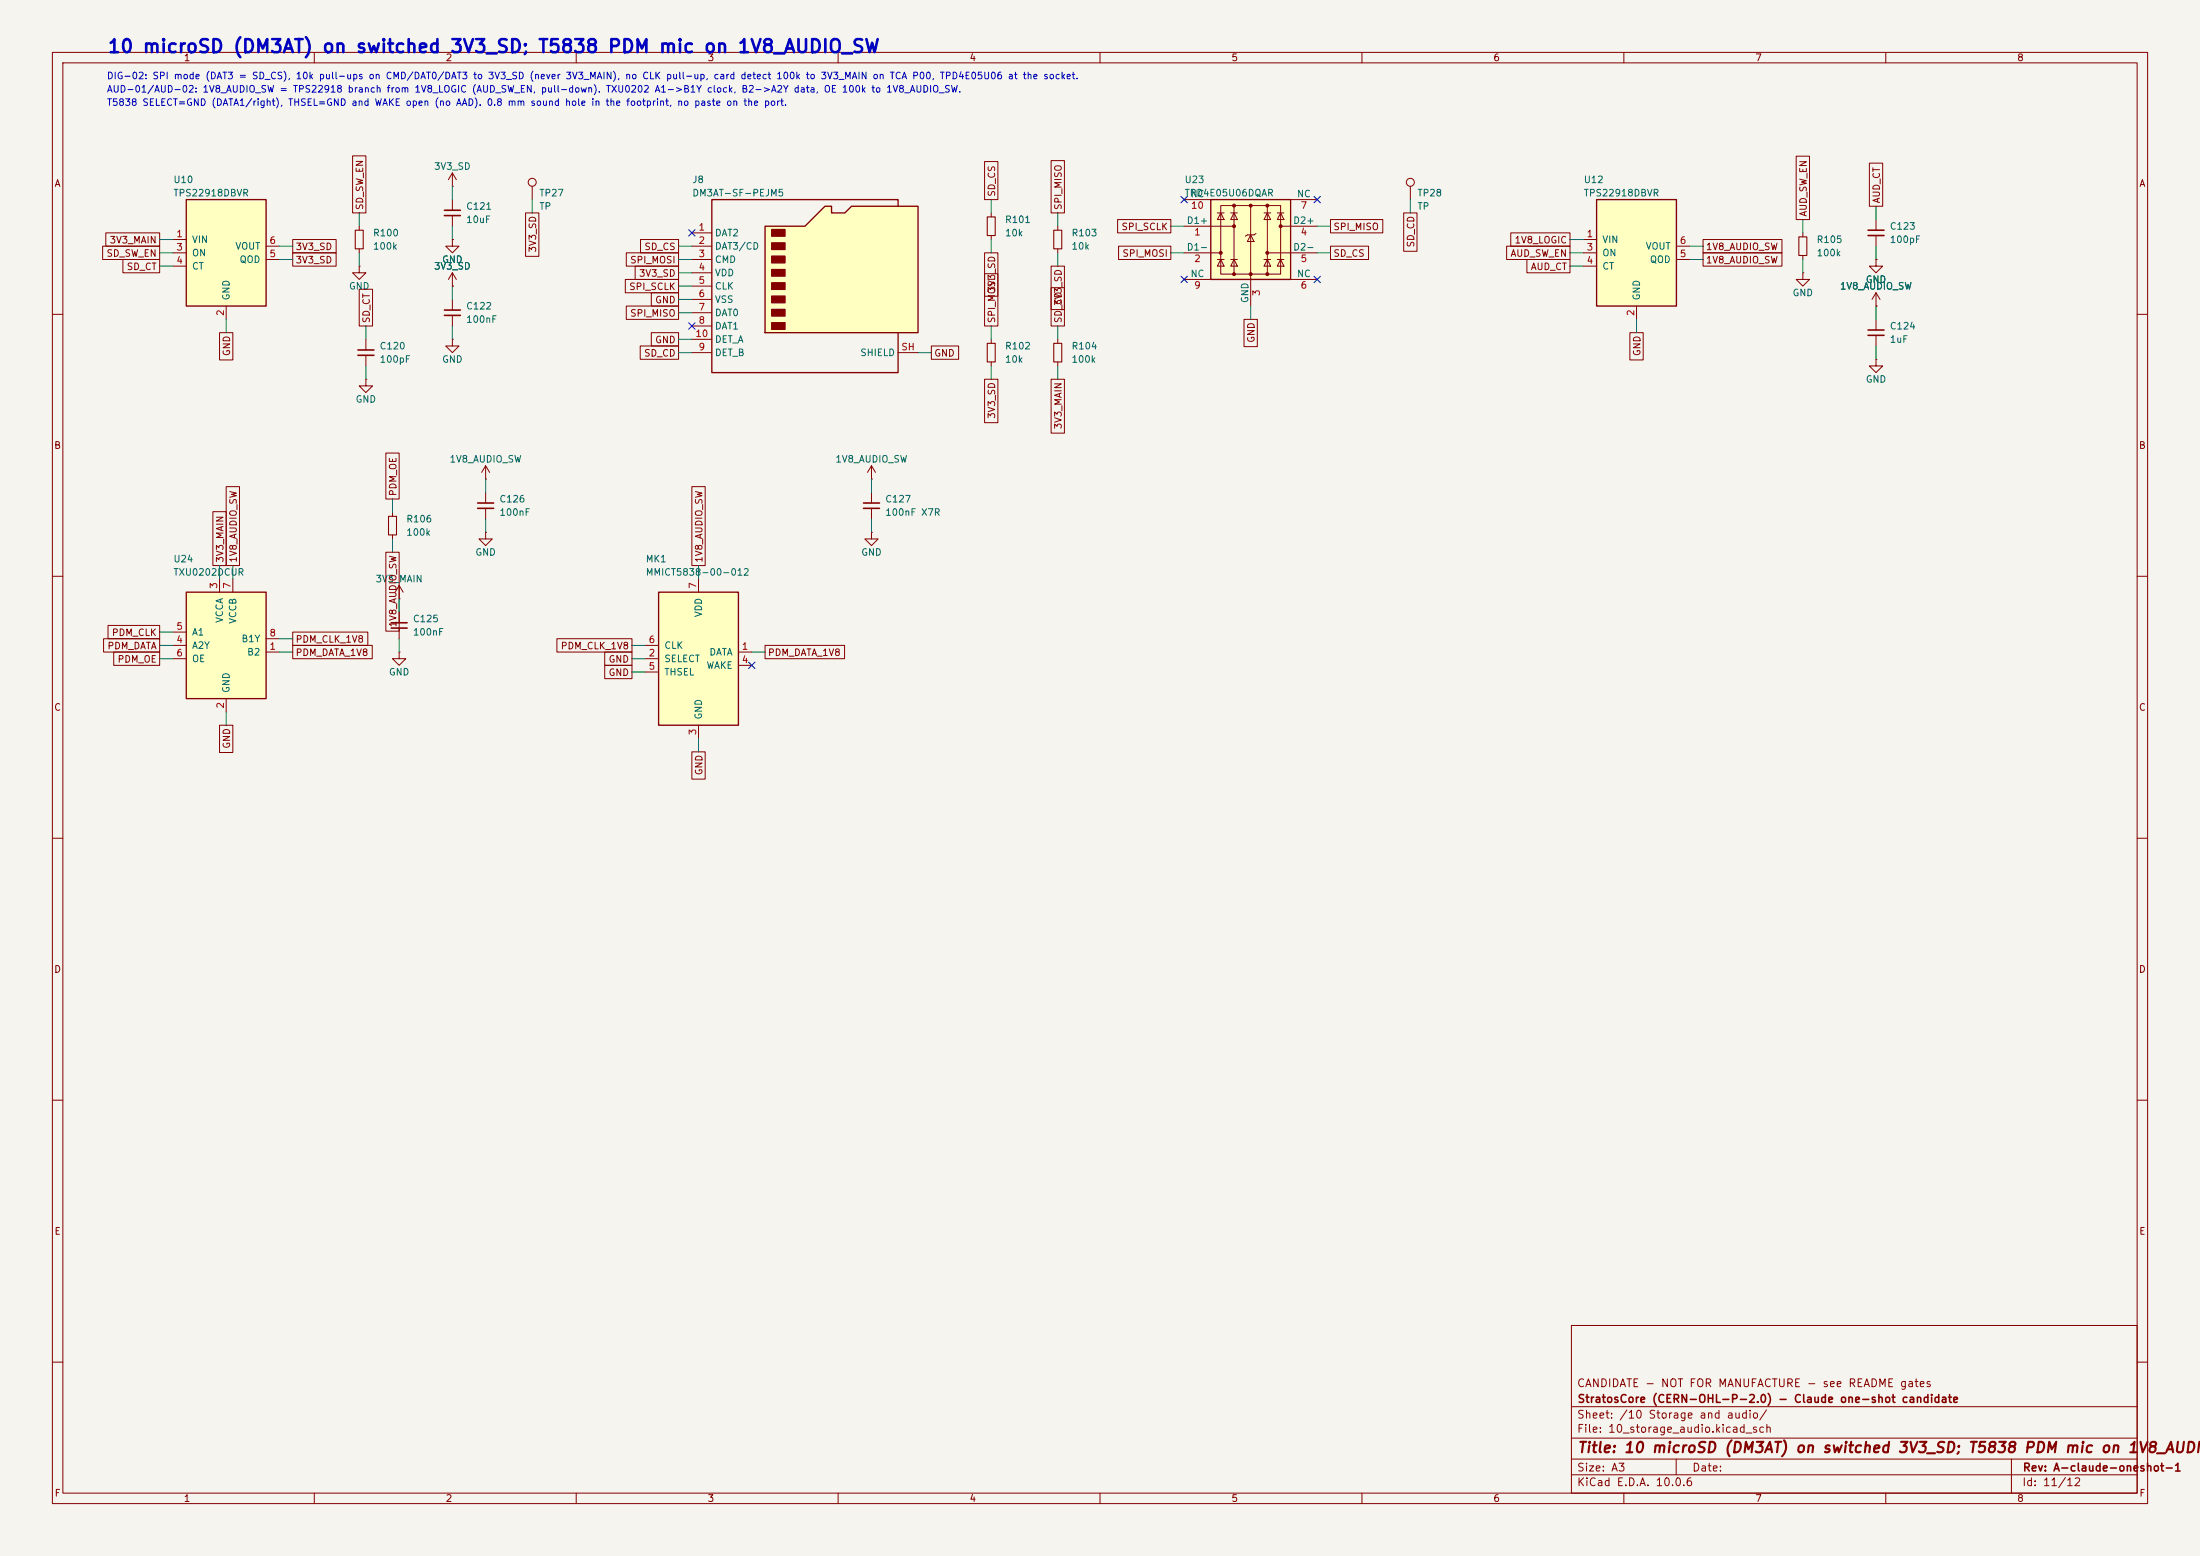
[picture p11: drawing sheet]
<svg xmlns="http://www.w3.org/2000/svg" width="420mm" height="297mm" viewBox="0 0 420 297" stroke-linecap="round" stroke-linejoin="round" font-family="sans-serif">
<path d="M0 0h420v297h-420z" fill="#f5f4ef" stroke="#f5f4ef" stroke-width=".19"/>
<g fill="none" stroke="#840000" stroke-width=".19">
<path d="M10 10h400v277h-400zM12 12h396v273h-396zM60 10v2M110 10v2M160 10v2M210 10v2M260 10v2M310 10v2M360 10v2M344.2 52.1v1.2h1.2l-1.2 1.3-1.3-1.3h1.3M344.2 52.1h.1M10 60h2"/>
<path d="M408 60h2M10 110h2M408 110h2M10 160h2M408 160h2M10 210h2M408 210h2M300 253h108v32h-108zM10 260h2M300 278.5h108M300 274.5h108M300 268.5h108"/>
<path d="M320 278.5v3M384 278.5v6.5M408 260h2M60 285v2M110 285v2M160 285v2M210 285v2M260 285v2M300 281.5h108M310 285v2M360 285v2"/>
</g>
<path d="M304.8 38.1h15.2v20.3h-15.2z" fill="#ffffc2"/>
<path d="M304.8 38.1h15.2v20.3h-15.2z" fill="none" stroke="#840000" stroke-width=".25"/>
<path d="M302.3 45.7h2.5M302.3 48.3h2.5M302.3 50.8h2.5M312.4 58.4v2.6M320 49.5h2.6M320 47h2.6" fill="none" stroke="#840000" stroke-width=".19"/>
<path d="M146 43.2h7.7l3.8-3.8h1.2v1.2h2.6l1.3-1.2h12.7v24.1h-29.3z" fill="#ffffc2"/>
<path d="M171.4 39.4v-1.3h-35.5v33h35.5v-7.6M146 43.2h7.7l3.8-3.8h1.2v1.2h2.6l1.3-1.2h12.7v24.1h-29.3z" fill="none" stroke="#840000" stroke-width=".25"/>
<g fill="#840000" stroke="#840000" stroke-width=".25">
<path d="M147.3 43.8h2.6v1.3h-2.6z"/>
<path d="M147.3 46.4h2.6v1.2h-2.6z"/>
<path d="M147.3 48.9h2.6v1.3h-2.6z"/>
<path d="M147.3 51.4h2.6v1.3h-2.6z"/>
<path d="M147.3 54h2.6v1.2h-2.6z"/>
<path d="M147.3 56.5h2.6v1.3h-2.6z"/>
<path d="M147.3 59.1h2.6v1.2h-2.6z"/>
<path d="M147.3 61.6h2.6v1.3h-2.6z"/>
</g>
<g fill="none" stroke="#840000" stroke-width=".19">
<path d="M86.4 54.6h.1M86.4 45.7v1.3h1.2l-1.2 1.3-1.3-1.3h1.3M86.4 45.7h.1M86.4 52.1l-.8 1.2M86.4 52.1l.7 1.2M86.4 52.1v2.5M132.1 44.5h3.8M132.1 47h3.8M132.1 49.5h3.8M132.1 52.1h3.8M132.1 54.6h3.8M132.1 57.2h3.8"/>
<path d="M132.1 59.7h3.8M344.2 44.5v.7M344.2 48.8v.7M86.4 64.8v1.2h1.2l-1.2 1.3-1.3-1.3h1.3M86.4 64.8h.1M132.1 62.2h3.8M132.1 67.3h3.8M132.1 64.8h3.8M171.4 67.3h3.9M92.7 91.4h.1M92.7 88.9l-.8 1.3M92.7 88.9l.8 1.3"/>
<path d="M92.7 88.9v2.5M92.7 94v2M92.7 97v2.1M92.7 101.6v1.3h1.3l-1.3 1.2-1.3-1.2h1.3M92.7 101.6h.1"/>
</g>
<path d="M91.2 96h3M91.2 97h3" fill="none" stroke="#840000" stroke-width=".3"/>
<path d="M343.4 45.2h1.5v3.6h-1.5z" fill="none" stroke="#840000" stroke-width=".2"/>
<path d="M125.7 113h15.3v25.4h-15.3z" fill="#ffffc2"/>
<path d="M125.7 113h15.3v25.4h-15.3z" fill="none" stroke="#840000" stroke-width=".25"/>
<g fill="none" stroke="#840000" stroke-width=".19">
<path d="M101.6 35.6v2.5M269.2 35.6v2.5M68.6 43.2v.7M68.6 47.5v.8M358.1 58.4h.1M358.1 49.5v1.3h1.3l-1.3 1.3-1.2-1.3h1.2M358.1 49.5h.1M358.1 41.9v2M358.1 45v2M358.1 55.9v2.5M358.1 55.9l-.7 1.3M358.1 55.9l.8 1.3"/>
<path d="M69.8 72.4v1.3h1.3l-1.3 1.2-1.2-1.2h1.2M69.8 72.4h.1M69.8 64.8v2M69.8 67.8v2.1M358.1 68.6v1.3h1.3l-1.3 1.2-1.2-1.2h1.2M358.1 68.6h.1M358.1 61v2M358.1 64v2M74.9 97.8v.8M166.4 94v2M166.4 97v2.1M74.9 102.1v.8"/>
<path d="M76.2 114.3h.1M76.2 111.8l-.8 1.2M76.2 111.8l.8 1.2M76.2 111.8v2.5M76.2 116.8v2.1M76.2 119.9v2M133.3 110.5v2.5M76.2 124.5v1.2h1.3l-1.3 1.3-1.3-1.3h1.3M76.2 124.5h.1M123.2 125.7h2.5M123.2 128.3h2.5M123.2 123.2h2.5"/>
<path d="M133.3 138.4v2.6M141 124.5h2.5M141 127h2.5"/>
<circle cx="101.6" cy="34.8" r=".76"/>
<circle cx="269.2" cy="34.8" r=".76"/>
</g>
<path d="M356.6 43.9h3.1M356.6 45h3.1M68.3 66.8h3.1M68.3 67.8h3.1M356.6 63h3.1M356.6 64h3.1M164.8 96h3.1M164.8 97h3.1M74.7 118.9h3M74.7 119.9h3" fill="none" stroke="#840000" stroke-width=".3"/>
<path d="M67.8 43.9h1.5v3.6h-1.5zM74.2 98.6h1.5v3.5h-1.5z" fill="none" stroke="#840000" stroke-width=".2"/>
<path d="M231.1 38.1h15.3v15.2h-15.3z" fill="#ffffc2"/>
<g fill="none" stroke="#840000" stroke-width=".19">
<path d="M86.4 35.6h.1M86.4 33v2.6M86.4 38.1v2M86.4 33l-.8 1.3M86.4 33l.7 1.3M226.1 38.1h5M233 39.2h11.5v13.1h-11.5zM235.6 39.2v13.1M238.8 39.2v19.2M241.9 39.2v13.1M246.4 38.1h5.1M68.6 50.8v1.3h1.2l-1.2 1.2-1.3-1.2h1.3"/>
<path d="M68.6 50.8h.1M86.4 41.1v2.1M86.4 57.2v2M189.2 40.6v.8M189.2 45v.7M201.9 43.2v.7M201.9 47.5v.8M226.1 43.2h9.5M226.1 48.3h6.9M226.1 53.3h5M232.4 40.6h1.3M232.4 49.5h1.3"/>
<path d="M233 40.6l.7 1.3h-1.3zM233 49.5l.7 1.3h-1.3zM234.9 40.6h1.3M234.9 49.5h1.3M235.6 40.6l.6 1.3h-1.3zM235.6 49.5l.6 1.3h-1.3zM238.8 44.8l.6 1.3h-1.3zM239.8 44.6l-.4 .2h-1.3l-.4 .3M241.3 40.6h1.3M241.3 49.5h1.3M241.9 40.6l.7 1.3h-1.3zM241.9 49.5l.7 1.3h-1.3z"/>
<path d="M241.9 48.3h9.6M243.8 40.6h1.3M243.8 49.5h1.3M244.5 40.6l.6 1.3h-1.3zM244.5 49.5l.6 1.3h-1.3zM244.5 43.2h7M246.4 53.3h5.1M86.4 60.2v2M189.2 64.8v.7M189.2 69.1v.8M201.9 64.8v.7M201.9 69.1v.8"/>
<path d="M166.4 91.4h.1M166.4 88.9l-.8 1.3M166.4 88.9l.7 1.3M166.4 88.9v2.5M166.4 101.6v1.3h1.2l-1.2 1.2-1.3-1.2h1.3M166.4 101.6h.1"/>
</g>
<path d="M231.1 38.1h15.3v15.2h-15.3z" fill="none" stroke="#840000" stroke-width=".25"/>
<g fill="#840000" stroke="#840000" stroke-width=".19">
<circle cx="233" cy="48.3" r=".28"/>
<circle cx="235.6" cy="39.2" r=".28"/>
<circle cx="235.6" cy="43.2" r=".28"/>
<circle cx="235.6" cy="52.3" r=".28"/>
<circle cx="238.8" cy="39.2" r=".28"/>
<circle cx="238.8" cy="52.3" r=".28"/>
<circle cx="241.9" cy="39.2" r=".28"/>
<circle cx="241.9" cy="48.3" r=".28"/>
<circle cx="241.9" cy="52.3" r=".28"/>
<circle cx="244.5" cy="43.2" r=".28"/>
</g>
<path d="M188.5 41.4h1.5v3.6h-1.5zM201.2 43.9h1.5v3.6h-1.5zM188.5 65.5h1.5v3.6h-1.5zM201.2 65.5h1.5v3.6h-1.5z" fill="none" stroke="#840000" stroke-width=".2"/>
<path d="M84.8 59.2h3.1M84.8 40.1h3.1M84.8 41.1h3.1M84.8 60.2h3.1" fill="none" stroke="#840000" stroke-width=".3"/>
<path d="M35.6 38.1h15.2v20.3h-15.2z" fill="#ffffc2"/>
<path d="M35.6 38.1h15.2v20.3h-15.2z" fill="none" stroke="#840000" stroke-width=".25"/>
<path d="M33 45.7h2.6M33 48.3h2.6M33 50.8h2.6M43.2 58.4v2.6M50.8 49.5h2.5M50.8 47h2.5" fill="none" stroke="#840000" stroke-width=".19"/>
<path d="M35.6 113h15.2v20.4h-15.2z" fill="#ffffc2"/>
<path d="M35.6 113h15.2v20.4h-15.2z" fill="none" stroke="#840000" stroke-width=".25"/>
<g fill="none" stroke="#840000" stroke-width=".19">
<path d="M67.3 29.8h2.6v10.8h-2.6zM188 30.8h2.5v7.3h-2.5zM200.7 30.7h2.5v9.9h-2.5zM342.9 29.8h2.5v12.1h-2.5zM356.9 31.1h2.5v8.3h-2.5zM19.6 47h10.9v2.5h-10.9zM20.2 44.4h10.3v2.6h-10.3zM23.5 49.5h7v2.6h-7zM55.9 45.7h8.3v2.6h-8.3zM55.9 48.3h8.3v2.5h-8.3zM68.6 55.2h2.5v7h-2.5zM86.4 54.6h.1"/>
<path d="M86.4 45.7h.1M100.3 40.6h2.6v8.3h-2.6zM119.4 53.3h10.1v2.6h-10.1zM119.6 58.4h9.9v2.6h-9.9zM119.6 48.3h9.9v2.5h-9.9zM121.3 50.8h8.2v2.5h-8.2zM122.3 45.7h7.2v2.6h-7.2zM124.3 55.9h5.2v2.5h-5.2zM188 52.2h2.5v10h-2.5zM188 48.3h2.5v8.2h-2.5zM200.7 54.9h2.5v7.3h-2.5zM200.7 50.8h2.5v8.3h-2.5z"/>
<path d="M213.4 41.9h10.1v2.6h-10.1zM213.5 47h10v2.5h-10zM254 41.9h10v2.6h-10zM254 47h7.3v2.5h-7.3zM268 40.6h2.5v7.4h-2.5zM287.6 47h12.1v2.5h-12.1zM288.4 44.4h11.3v2.6h-11.3zM291.5 49.5h8.2v2.6h-8.2zM325.1 48.3h15.1v2.5h-15.1zM325.1 45.7h15.1v2.6h-15.1zM358.1 49.5h.1M358.1 58.4h.1"/>
<path d="M41.9 63.5h2.6v5.2h-2.6zM122.2 66h7.3v2.6h-7.3zM124.3 63.5h5.2v2.5h-5.2zM177.8 66h5.2v2.6h-5.2zM188 72.4h2.5v8.3h-2.5zM200.7 72.4h2.5v10.3h-2.5zM237.5 61h2.5v5.2h-2.5zM311.1 63.5h2.6v5.2h-2.6zM40.6 97.7h2.6v10.3h-2.6zM43.2 92.9h2.5v15.1h-2.5zM73.7 86.5h2.5v8.8h-2.5zM132.1 92.9h2.5v15.1h-2.5z"/>
<path d="M20.6 119.4h9.9v2.5h-9.9zM41.9 110.5v2.5M44.4 110.5v2.5M73.7 105.4h2.5v15.1h-2.5zM19.8 121.9h10.7v2.6h-10.7zM21.7 124.5h8.8v2.5h-8.8zM33 123.2h2.6M33 120.7h2.6M33 125.7h2.6M41.9 138.4h2.6v5.2h-2.6zM43.2 133.4v2.5M50.8 124.5h2.5"/>
<path d="M50.8 121.9h2.5M55.9 123.2h15.2v2.5h-15.2zM55.9 120.6h14.3v2.6h-14.3zM106.3 121.9h14.3v2.6h-14.3zM115.4 124.5h5.2v2.5h-5.2zM115.4 127h5.2v2.5h-5.2zM146 123.2h15.2v2.5h-15.2zM132.1 143.5h2.5v5.2h-2.5z"/>
</g>
<g fill="none" stroke="#009600" stroke-width=".19">
<path d="M86.4 35.6v2.5M101.6 38.1v2.5M189.2 38.1v2.5M269.2 38.1v2.5M358.1 39.4v2.5M30.5 45.7h2.5M30.5 50.8h2.5M30.5 48.3h2.5M53.3 47h2.6M53.3 49.5h2.6M68.6 40.6v2.6M68.6 48.3v2.5"/>
<path d="M86.4 43.2v2.5M86.4 54.6v2.6M129.5 47h2.6M129.5 49.5h2.6M129.5 59.7h2.6M129.5 52.1h2.6M129.5 57.2h2.6M129.5 54.6h2.6M189.2 45.7v2.6M201.9 40.6v2.6M201.9 48.3v2.5M223.5 48.3h2.6"/>
<path d="M223.5 43.2h2.6M238.8 58.4v2.6M251.5 48.3h2.5M251.5 43.2h2.5M299.7 45.7h2.6M299.7 50.8h2.6M299.7 48.3h2.6M322.6 47h2.5M322.6 49.5h2.5M344.2 41.9v2.6M344.2 49.5v2.6M358.1 47v2.5"/>
<path d="M358.1 58.4v2.6M43.2 61v2.5M69.8 62.2v2.6M69.8 69.9v2.5M86.4 62.2v2.6M129.5 67.3h2.6M129.5 64.8h2.6M175.3 67.3h2.5M189.2 62.2v2.6M189.2 69.9v2.5M201.9 62.2v2.6M201.9 69.9v2.5"/>
<path d="M312.4 61v2.5M358.1 66v2.6M74.9 95.3v2.5M92.7 91.4v2.6M92.7 99.1v2.5M166.4 91.4v2.6M166.4 99.1v2.5M41.9 108v2.5M44.4 108v2.5M74.9 102.9v2.5M76.2 114.3v2.5M133.3 108v2.5"/>
<path d="M30.5 120.7h2.5M30.5 125.7h2.5M30.5 123.2h2.5M43.2 135.9v2.5M53.3 124.5h2.6M53.3 121.9h2.6M76.2 121.9v2.6M120.6 125.7h2.6M120.6 123.2h2.6M120.6 128.3h2.6M143.5 124.5h2.5M133.3 141v2.5"/>
</g>
<g fill="none" stroke="#000084" stroke-width=".19">
<path d="M225.5 37.5l1.2 1.2M226.7 37.5l-1.2 1.2M250.9 37.5l1.2 1.2M252.1 37.5l-1.2 1.2M131.5 43.8l1.2 1.3M132.7 43.8l-1.2 1.3M225.5 52.7l1.2 1.2M226.7 52.7l-1.2 1.2M250.9 52.7l1.2 1.2M252.1 52.7l-1.2 1.2M131.5 61.6l1.2 1.2M132.7 61.6l-1.2 1.2"/>
<path d="M142.9 126.4l1.2 1.2M144.1 126.4l-1.2 1.2"/>
</g>
<text font-size="2.5" fill="#0000c2" x="20.4" y="10.7">10 microSD (DM3AT) on switched 3V3_SD; T5838 PDM mic on 1V8_AUDIO_SW</text>
<text font-size="2" fill="#840000" x="301" y="277.8">Title: 10 microSD (DM3AT) on switched 3V3_SD; T5838 PDM mic on 1V8_AUDIO</text>
<g font-size="1.5" fill="#840000">
<text x="300.9" y="265.1">CANDIDATE - NOT FOR MANUFACTURE - see README gates</text>
<text x="301" y="268.1">StratosCore (CERN-OHL-P-2.0) - Claude one-shot candidate</text>
<text x="300.9" y="273.8">File: 10_storage_audio.kicad_sch</text>
<text x="300.9" y="271.1">Sheet: /10 Storage and audio/</text>
<text x="300.9" y="281.2">Size: A3</text>
<text x="322.9" y="281.2">Date:</text>
<text x="386" y="281.2">Rev: A-claude-oneshot-1</text>
<text x="300.9" y="284">KiCad E.D.A. 10.0.6</text>
<text x="385.9" y="284">Id: 11/12</text>
</g>
<g font-size="1.3" fill="#840000">
<text x="35" y="12">1</text>
<text x="85" y="12">2</text>
<text x="135" y="12">3</text>
<text x="185" y="12">4</text>
<text x="235" y="12">5</text>
<text x="285" y="12">6</text>
<text x="335" y="12">7</text>
<text x="385" y="12">8</text>
<text x="10.3" y="36">A</text>
<text x="408.3" y="36">A</text>
<text x="69.6" y="40.2" transform="rotate(-90 69.6 40.2)">SD_SW_EN</text>
<text x="190.3" y="37.7" transform="rotate(-90 190.3 37.7)">SD_CS</text>
<text x="203" y="40.2" transform="rotate(-90 203 40.2)">SPI_MISO</text>
<text x="345.2" y="41.5" transform="rotate(-90 345.2 41.5)">AUD_SW_EN</text>
<text x="359.2" y="38.9" transform="rotate(-90 359.2 38.9)">AUD_CT</text>
<text x="20.8" y="46.8">3V3_MAIN</text>
<text x="214" y="44.2">SPI_SCLK</text>
<text x="254.4" y="44.2">SPI_MISO</text>
<text x="270.3" y="47.3" transform="rotate(-90 270.3 47.3)">SD_CD</text>
<text x="289" y="46.8">1V8_LOGIC</text>
<text x="20.2" y="49.3">SD_SW_EN</text>
<text x="24.1" y="51.9">SD_CT</text>
<text x="56.3" y="48">3V3_SD</text>
<text x="56.3" y="50.6">3V3_SD</text>
<text x="102.7" y="48.3" transform="rotate(-90 102.7 48.3)">3V3_SD</text>
<text x="120.2" y="50.6">SPI_MOSI</text>
<text x="121.9" y="53.1">3V3_SD</text>
<text x="122.9" y="48">SD_CS</text>
<text x="214.2" y="49.3">SPI_MOSI</text>
<text x="254.4" y="49.3">SD_CS</text>
<text x="288.3" y="49.3">AUD_SW_EN</text>
<text x="292.1" y="51.9">AUD_CT</text>
<text x="325.6" y="50.6">1V8_AUDIO_SW</text>
<text x="325.6" y="48">1V8_AUDIO_SW</text>
<text x="120" y="55.7">SPI_SCLK</text>
<text x="125" y="58.2">GND</text>
<text x="190.3" y="55.9" transform="rotate(-90 190.3 55.9)">3V3_SD</text>
<text x="203" y="58.5" transform="rotate(-90 203 58.5)">3V3_SD</text>
<text x="70.9" y="61.8" transform="rotate(-90 70.9 61.8)">SD_CT</text>
<text x="120.2" y="60.7">SPI_MISO</text>
<text x="125" y="65.8">GND</text>
<text x="190.3" y="61.8" transform="rotate(-90 190.3 61.8)">SPI_MOSI</text>
<text x="203" y="61.8" transform="rotate(-90 203 61.8)">SD_CD</text>
<text x="239.8" y="65.5" transform="rotate(-90 239.8 65.5)">GND</text>
<text x="44.2" y="68.1" transform="rotate(-90 44.2 68.1)">GND</text>
<text x="122.8" y="68.4">SD_CD</text>
<text x="178.2" y="68.4">GND</text>
<text x="313.5" y="68.1" transform="rotate(-90 313.5 68.1)">GND</text>
<text x="190.3" y="80" transform="rotate(-90 190.3 80)">3V3_SD</text>
<text x="203" y="82" transform="rotate(-90 203 82)">3V3_MAIN</text>
<text x="10.2" y="86">B</text>
<text x="408.2" y="86">B</text>
<text x="76" y="94.8" transform="rotate(-90 76 94.8)">PDM_OE</text>
<text x="43" y="107.5" transform="rotate(-90 43 107.5)">3V3_MAIN</text>
<text x="45.5" y="107.5" transform="rotate(-90 45.5 107.5)">1V8_AUDIO_SW</text>
<text x="134.4" y="107.5" transform="rotate(-90 134.4 107.5)">1V8_AUDIO_SW</text>
<text x="76" y="119.8" transform="rotate(-90 76 119.8)">1V8_AUDIO_SW</text>
<text x="20.4" y="124.2">PDM_DATA</text>
<text x="21.2" y="121.7">PDM_CLK</text>
<text x="56.3" y="125.5">PDM_DATA_1V8</text>
<text x="56.3" y="123">PDM_CLK_1V8</text>
<text x="106.9" y="124.2">PDM_CLK_1V8</text>
<text x="146.5" y="125.5">PDM_DATA_1V8</text>
<text x="22.3" y="126.8">PDM_OE</text>
<text x="116.1" y="126.8">GND</text>
<text x="116.1" y="129.3">GND</text>
<text x="10.2" y="136">C</text>
<text x="408.2" y="136">C</text>
<text x="44.2" y="143" transform="rotate(-90 44.2 143)">GND</text>
<text x="134.4" y="148.1" transform="rotate(-90 134.4 148.1)">GND</text>
<text x="10.2" y="186">D</text>
<text x="408.2" y="186">D</text>
<text x="10.3" y="236">E</text>
<text x="408.3" y="236">E</text>
<text x="10.3" y="286">F</text>
<text x="35" y="287">1</text>
<text x="85" y="287">2</text>
<text x="135" y="287">3</text>
<text x="185" y="287">4</text>
<text x="235" y="287">5</text>
<text x="285" y="287">6</text>
<text x="335" y="287">7</text>
<text x="385" y="287">8</text>
<text x="408.3" y="286">F</text>
</g>
<g font-size="1.3" fill="#0000c2">
<text x="20.3" y="15.4">DIG-02: SPI mode (DAT3 = SD_CS), 10k pull-ups on CMD/DAT0/DAT3 to 3V3_SD (never 3V3_MAIN), no CLK pull-up, card detect 100k to 3V3_MAIN on TCA P00, TPD4E05U06 at the socket.</text>
<text x="20.3" y="18">AUD-01/AUD-02: 1V8_AUDIO_SW = TPS22918 branch from 1V8_LOGIC (AUD_SW_EN, pull-down). TXU0202 A1-&gt;B1Y clock, B2-&gt;A2Y data, OE 100k to 1V8_AUDIO_SW.</text>
<text x="20.3" y="20.5">T5838 SELECT=GND (DATA1/right), THSEL=GND and WAKE open (no AAD). 0.8 mm sound hole in the footprint, no paste on the port.</text>
</g>
<g font-size="1.3" fill="#006464">
<text x="33" y="35.3">U10</text>
<text x="82.8" y="32.7">3V3_SD</text>
<text x="132.1" y="35.3">J8</text>
<text x="226" y="35.3">U23</text>
<text x="302.2" y="35.3">U12</text>
<text x="33" y="37.8">TPS22918DBVR</text>
<text x="88.9" y="40.3">C121</text>
<text x="102.9" y="37.8">TP27</text>
<text x="102.9" y="40.3">TP</text>
<text x="132.1" y="37.8">DM3AT-SF-PEJM5</text>
<text x="226" y="37.8">TPD4E05U06DQAR</text>
<text x="227.2" y="38">NC</text>
<text x="247.5" y="38">NC</text>
<text x="270.5" y="37.8">TP28</text>
<text x="270.5" y="40.3">TP</text>
<text x="302.2" y="37.8">TPS22918DBVR</text>
<text x="36.5" y="46.7">VIN</text>
<text x="44.8" y="48">VOUT</text>
<text x="71.1" y="45.4">R100</text>
<text x="71.1" y="48">100k</text>
<text x="88.9" y="42.9">10uF</text>
<text x="136.4" y="45.4">DAT2</text>
<text x="136.4" y="48">DAT3/CD</text>
<text x="191.8" y="42.9">R101</text>
<text x="191.8" y="45.4">10k</text>
<text x="204.5" y="45.4">R103</text>
<text x="204.5" y="48">10k</text>
<text x="226.4" y="43">D1+</text>
<text x="246.8" y="43">D2+</text>
<text x="305.8" y="46.7">VIN</text>
<text x="314.1" y="48">VOUT</text>
<text x="346.7" y="46.7">R105</text>
<text x="360.7" y="44.1">C123</text>
<text x="360.7" y="46.7">100pF</text>
<text x="36.5" y="49.2">ON</text>
<text x="36.5" y="51.8">CT</text>
<text x="45.6" y="50.5">QOD</text>
<text x="82.8" y="51.8">3V3_SD</text>
<text x="84.3" y="50.5">GND</text>
<text x="136.4" y="50.5">CMD</text>
<text x="136.4" y="53">VDD</text>
<text x="226.4" y="48.1">D1-</text>
<text x="227.2" y="53.2">NC</text>
<text x="246.8" y="48.1">D2-</text>
<text x="247.5" y="53.2">NC</text>
<text x="305.8" y="49.2">ON</text>
<text x="305.8" y="51.8">CT</text>
<text x="314.9" y="50.5">QOD</text>
<text x="346.7" y="49.2">100k</text>
<text x="44.1" y="57.4" transform="rotate(-90 44.1 57.4)">GND</text>
<text x="66.5" y="55.6">GND</text>
<text x="88.9" y="59.4">C122</text>
<text x="136.4" y="55.6">CLK</text>
<text x="136.4" y="58.1">VSS</text>
<text x="238.6" y="57.9" transform="rotate(-90 238.6 57.9)">GND</text>
<text x="313.4" y="57.4" transform="rotate(-90 313.4 57.4)">GND</text>
<text x="342.1" y="56.8">GND</text>
<text x="351.1" y="55.6">1V8_AUDIO_SW</text>
<text x="356.1" y="54.3">GND</text>
<text x="88.9" y="61.9">100nF</text>
<text x="136.4" y="60.7">DAT0</text>
<text x="136.4" y="63.2">DAT1</text>
<text x="136.4" y="65.7">DET_A</text>
<text x="360.7" y="63.2">C124</text>
<text x="360.7" y="65.7">1uF</text>
<text x="72.4" y="67">C120</text>
<text x="72.4" y="69.5">100pF</text>
<text x="84.3" y="69.5">GND</text>
<text x="136.4" y="68.3">DET_B</text>
<text x="164.1" y="68.3">SHIELD</text>
<text x="191.8" y="67">R102</text>
<text x="191.8" y="69.5">10k</text>
<text x="204.5" y="67">R104</text>
<text x="204.5" y="69.5">100k</text>
<text x="67.8" y="77.2">GND</text>
<text x="356.1" y="73.4">GND</text>
<text x="85.7" y="88.6">1V8_AUDIO_SW</text>
<text x="159.4" y="88.6">1V8_AUDIO_SW</text>
<text x="77.5" y="100">R106</text>
<text x="95.2" y="96.2">C126</text>
<text x="95.2" y="98.8">100nF</text>
<text x="168.9" y="96.2">C127</text>
<text x="168.9" y="98.8">100nF X7R</text>
<text x="33" y="107.6">U24</text>
<text x="77.5" y="102.6">100k</text>
<text x="90.6" y="106.4">GND</text>
<text x="123.2" y="107.6">MK1</text>
<text x="164.3" y="106.4">GND</text>
<text x="33" y="110.2">TXU0202DCUR</text>
<text x="71.6" y="111.5">3V3_MAIN</text>
<text x="123.2" y="110.2">MMICT5838-00-012</text>
<text x="42.9" y="119" transform="rotate(-90 42.9 119)">VCCA</text>
<text x="45.4" y="119.2" transform="rotate(-90 45.4 119.2)">VCCB</text>
<text x="78.7" y="119.1">C125</text>
<text x="134.3" y="117.9" transform="rotate(-90 134.3 117.9)">VDD</text>
<text x="36.5" y="124.2">A2Y</text>
<text x="36.5" y="121.6">A1</text>
<text x="46" y="122.9">B1Y</text>
<text x="47.1" y="125.4">B2</text>
<text x="78.7" y="121.6">100nF</text>
<text x="126.7" y="124.2">CLK</text>
<text x="135.3" y="125.4">DATA</text>
<text x="36.5" y="126.7">OE</text>
<text x="74.1" y="129.2">GND</text>
<text x="126.7" y="126.7">SELECT</text>
<text x="126.7" y="129.2">THSEL</text>
<text x="134.8" y="128">WAKE</text>
<text x="44.1" y="132.4" transform="rotate(-90 44.1 132.4)">GND</text>
<text x="134.3" y="137.4" transform="rotate(-90 134.3 137.4)">GND</text>
</g>
<g font-size="1.3" fill="#a90000">
<text x="227.3" y="40.2">10</text>
<text x="248.2" y="40.2">7</text>
<text x="33.6" y="45.6">1</text>
<text x="51.3" y="46.9">6</text>
<text x="133.3" y="44.3">1</text>
<text x="133.3" y="46.9">2</text>
<text x="227.9" y="45.2">1</text>
<text x="248.2" y="45.2">4</text>
<text x="302.8" y="45.6">1</text>
<text x="320.6" y="46.9">6</text>
<text x="33.6" y="48.1">3</text>
<text x="33.6" y="50.7">4</text>
<text x="51.3" y="49.4">5</text>
<text x="133.3" y="49.4">3</text>
<text x="133.3" y="51.9">4</text>
<text x="227.9" y="50.3">2</text>
<text x="248.2" y="50.3">5</text>
<text x="302.8" y="48.1">3</text>
<text x="302.8" y="50.7">4</text>
<text x="320.6" y="49.4">5</text>
<text x="133.3" y="54.5">5</text>
<text x="133.3" y="57">6</text>
<text x="133.3" y="59.6">7</text>
<text x="227.9" y="55.4">9</text>
<text x="240.8" y="56.6" transform="rotate(-90 240.8 56.6)">3</text>
<text x="248.2" y="55.4">6</text>
<text x="43" y="60.4" transform="rotate(-90 43 60.4)">2</text>
<text x="132.6" y="64.6">10</text>
<text x="133.3" y="62.1">8</text>
<text x="312.3" y="60.4" transform="rotate(-90 312.3 60.4)">2</text>
<text x="133.3" y="67.2">9</text>
<text x="172" y="67.2">SH</text>
<text x="41.8" y="112.5" transform="rotate(-90 41.8 112.5)">3</text>
<text x="44.3" y="112.5" transform="rotate(-90 44.3 112.5)">7</text>
<text x="133.2" y="112.5" transform="rotate(-90 133.2 112.5)">7</text>
<text x="33.6" y="123.1">4</text>
<text x="33.6" y="120.5">5</text>
<text x="33.6" y="125.6">6</text>
<text x="51.3" y="124.3">1</text>
<text x="51.3" y="121.8">8</text>
<text x="123.7" y="125.6">2</text>
<text x="123.7" y="123.1">6</text>
<text x="141.5" y="124.3">1</text>
<text x="123.7" y="128.1">5</text>
<text x="141.5" y="126.9">4</text>
<text x="43" y="135.4" transform="rotate(-90 43 135.4)">2</text>
<text x="133.2" y="140.4" transform="rotate(-90 133.2 140.4)">3</text>
</g>
</svg>
